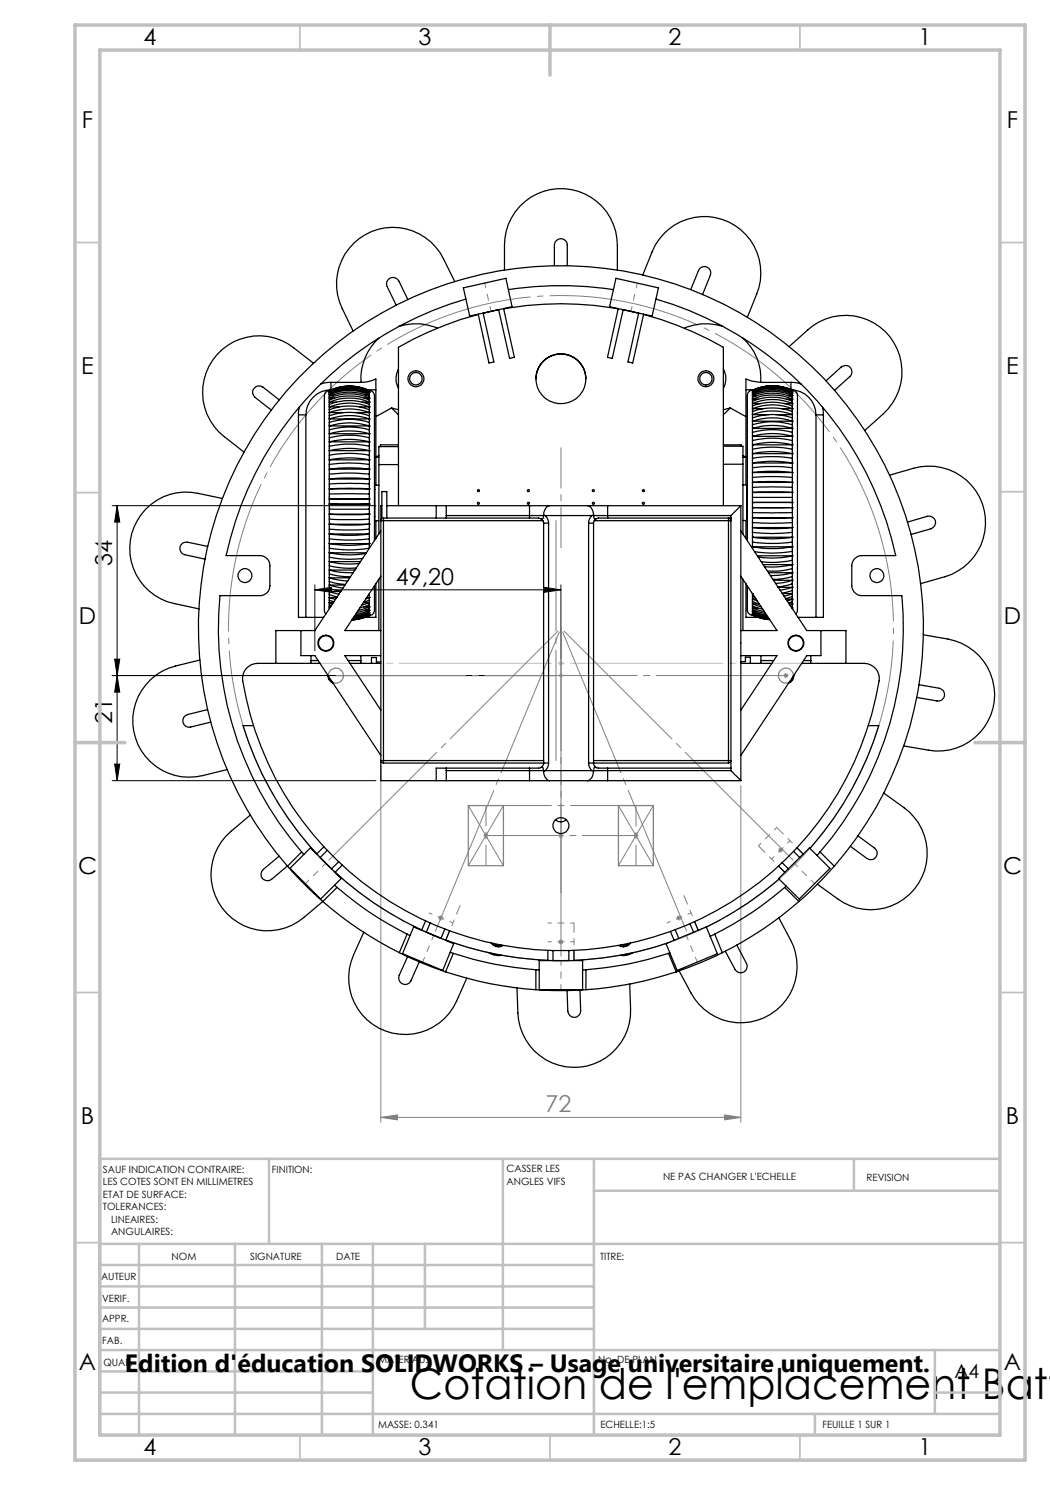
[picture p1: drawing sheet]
<svg xmlns="http://www.w3.org/2000/svg" width="210mm" height="297mm" viewBox="0 0 210 297" stroke-linecap="round" stroke-linejoin="round" font-family="sans-serif">
<g fill="none" stroke="#000" stroke-width=".2">
<path d="M22.4 101.1h52.8M23.4 101.1l.6 3.3h-1.1zM23.4 101.1v55M63 118l3.3-.5v1zM63 117v13.1M63 118h49.2M108.9 117.5l3.3 .5-3.3 .5zM112.2 117v14.7M22.4 135.1h88.8M22.9 131.8h1.1l-.6 3.3zM23.4 135.1l.6 3.3h-1.1zM22.4 156.1h52.8"/>
<path d="M22.9 152.8h1.1l-.6 3.3z"/>
</g>
<path d="M111.7 135.1h1M111.7 132.7h1M111.8 134.8l.7 .7M111.8 132.3l.7 .7M112.2 132.2v1M112.2 134.6v1M112.5 134.8l-.7 .7M112.5 132.3l-.7 .7" fill="none" stroke="#c0c0c0" stroke-width=".2"/>
<g fill="none" stroke="#808080" stroke-width=".2">
<path d="M156.7 135.1h1M156.8 134.8l.8 .7M157.2 134.6v1M157.6 134.8l-.8 .7M76.2 153.1v71.4M148.2 157.1v67.4M93.7 161.1l7 12M96.7 167.1h1M96.8 166.8l.7 .7M97.2 166.6v1M97.5 166.8l-.7 .7M100.7 161.1l-7 12"/>
<path d="M111.7 167.1h1M111.8 166.8l.7 .7M112.2 166.6v1M112.5 166.8l-.7 .7M123.7 161.1l7 12M126.7 167.1h1M126.8 166.8l.7 .7M127.2 166.6v1M127.5 166.8l-.7 .7M130.7 161.1l-7 12M155.6 170h1.1M155.8 169.6l.7 .8"/>
<path d="M156.1 169.5v1M156.5 169.6l-.7 .8M87.7 183.6h1M87.8 183.2l.7 .7M88.2 183.1v1M88.5 183.2l-.7 .7M111.7 188.4h1M111.8 188l.7 .7M112.2 187.9v1M112.5 188l-.7 .7M135.3 183.6h1M135.4 183.2l.7 .7"/>
<path d="M135.8 183.1v1M136.1 183.2l-.7 .7M76.2 223.5l3.3-.5v1zM76.2 223.5h72M144.9 223l3.3 .5-3.3 .5z"/>
</g>
<g fill="none" stroke="#808080" stroke-width=".25">
<path d="M93.7 161.1h7v12h-7zM123.7 161.1h7v12h-7z"/>
<circle cx="67.2" cy="135.1" r="1.51"/>
<circle cx="157.2" cy="135.1" r="1.51"/>
</g>
<path d="M175.8 106.2a66.5 66.5 0 0 0-111.4-26.8 66.5 66.5 0 0 0 30.6 110.4 66.5 66.5 0 0 0 81.7-80.3l-.9-3.3" fill="none" stroke="#808080" stroke-width=".2" stroke-dasharray="30.5 1.3 1.3 1.3" stroke-dashoffset="12.1" stroke-linecap="butt"/>
<path d="M51.5 132.7h121.4" fill="none" stroke="#c0c0c0" stroke-width=".2" stroke-dasharray="30.5 1.3 1.3 1.3" stroke-dashoffset="6"/>
<g fill="none" stroke="#c0c0c0" stroke-width=".35">
<path d="M60 5v5M160 5v5M15 48.5h5M200 48.5h5M15 98.5h5M200 98.4h5M15 198.5h5M200 198.5h5M15 248.5h5M200 248.5h5M60 287v5M110 287v5"/>
<path d="M160 287v5"/>
</g>
<g fill="none" stroke="#c0c0c0" stroke-width=".5">
<path d="M53.8 231.8v17M100.6 231.8v38.2M118.8 231.8v55.2M118.8 238.2h81.2M170.8 231.8v6.4M200 231.8h-180v55.2M20 248.8h180M20 257.3h98.8M20 253h98.8M27.8 248.8v38.2M47 248.8v38.2M64.4 248.8v38.2"/>
<path d="M74.6 248.8v38.2M85 248.8v17M20 265.8h98.8M20 261.5h98.8M20 278.5h54.6M20 274.3h54.6M20 270h180M187 278.5h13M187 270v12.8M20 282.8h180M163 282.8v4.2"/>
</g>
<path d="M15 5h190v287h-190zM20 10h180v277h-180zM110 5v10M15 148.5h10M195 148.5h10" fill="none" stroke="#c0c0c0" stroke-width=".7"/>
<path d="M112.2 125.6v53" fill="none" stroke="#808080" stroke-width=".2" stroke-dasharray="30.5 1.3 1.3 1.3" stroke-dashoffset="5.9"/>
<path d="M67.2 135.1h90" fill="none" stroke="#808080" stroke-width=".2" stroke-dasharray="30.5 1.3 1.3 1.3" stroke-dashoffset="4.5"/>
<path d="M96.9 56.6l1.3 5.7M127.5 56.6l-1.3 5.7M61.1 176.7l4.1-4.1M162.9 176.7l-4.1-4.1M84.5 192.4l2.2-5.4M112.2 197.9v-5.8M139.5 192.4l-2.3-5.4" fill="none" stroke="#808080" stroke-width=".2" stroke-dasharray="30.5 1.3 1.3 1.3" stroke-dashoffset="29.5"/>
<path d="M151.7 169.2l5.3 5.3M160.7 170.8l-5.3-5.3M89.2 188l2.8-6.9M114.8 192.1v-7.5M139.7 186.1l-2.9-7" fill="none" stroke="#808080" stroke-width=".2" stroke-dasharray="30.5 1.3 1.3 1.3" stroke-dashoffset="28.6"/>
<path d="M155.4 165.5l-3.7 3.7M157 174.5l3.7-3.7M158 168.1l-3.7 3.7M90.6 184.6l-4.8-2M114.8 184.6h-5.2M114.8 188.4h-5.2M138.2 182.6l-4.8 2" fill="none" stroke="#808080" stroke-width=".2" stroke-dasharray="30.5 1.3 1.3 1.3" stroke-dashoffset="29.8"/>
<path d="M112.2 89.5v20" fill="none" stroke="#808080" stroke-width=".2" stroke-dasharray="30.5 1.3 1.3 1.3" stroke-dashoffset="22.4"/>
<path d="M112.2 125.6l-47 47M112.2 125.6v66.5M112.2 125.6l-25.5 61.4M112.2 125.6l47 47M112.2 125.6l25.4 61.4" fill="none" stroke="#808080" stroke-width=".2" stroke-dasharray="30.5 1.3 1.3 1.3" stroke-dashoffset="-.9"/>
<path d="M97.2 161.1v12M127.2 161.1v12" fill="none" stroke="#808080" stroke-width=".2" stroke-dasharray="30.5 1.3 1.3 1.3" stroke-dashoffset="26.4"/>
<path d="M97.2 167.1h30" fill="none" stroke="#808080" stroke-width=".2" stroke-dasharray="30.5 1.3 1.3 1.3" stroke-dashoffset="15"/>
<path d="M93.7 161.1h37" fill="none" stroke="#808080" stroke-width=".2" stroke-dasharray="30.5 1.3 1.3 1.3" stroke-dashoffset="13.9"/>
<path d="M111.2 104.1v48" fill="none" stroke="#808080" stroke-width=".2" stroke-dasharray="30.5 1.3 1.3 1.3" stroke-dashoffset="8.4"/>
<g fill="#000">
<path d="M108.9 117.5l3.3 .5-3.3 .5zM63 118l3.3-.5v1z"/>
<path d="M22.9 131.8h1.1l-.6 3.3zM23.4 101.1l.6 3.3h-1.1z"/>
<path d="M23.4 135.1l.6 3.3h-1.1zM22.9 152.8h1.1l-.6 3.3z"/>
</g>
<path d="M76.2 223.5l3.3-.5v1zM144.9 223l3.3 .5-3.3 .5z" fill="#808080"/>
<g fill="none" stroke="#000" stroke-width=".25">
<path d="M81.6 59.9l-1.8-3.7a1.29 1.29 0 0 0-1.8-.6 1.29 1.29 0 0 0-.6 1.7l1.8 3.7M90.9 56.3l-2.2-4.5a11.3 11.3 0 0 0-15.1-5.2 11.3 11.3 0 0 0-5.2 15.1l2.2 4.5M92.7 57.6l8.5-1.9 1.2 5.6-8.5 1.9zM93.2 59.8a68.5 68.5 0 0 0-48 51.3h6.8a1.99 1.99 0 0 1 2 2v4a1.99 1.99 0 0 1-2 2h-8a68.6 68.6 0 0 0 16.3 51.3M100.9 54v-5a11.3 11.3 0 0 1 11.3-11.3 11.3 11.3 0 0 1 11.3 11.3v5M101.7 57.9a69.6 69.6 0 0 1 21 0M110.9 53.1v-4.1a1.29 1.29 0 0 1 1.3-1.3 1.29 1.29 0 0 1 1.3 1.3v4.1M123.2 55.7l8.5 1.9-1.3 5.6-8.5-1.9zM128.6 55l1.8-4.6a11.3 11.3 0 0 1 14.7-6.3 11.3 11.3 0 0 1 6.2 14.7l-1.8 4.7M131.2 59.8a68.5 68.5 0 0 1 47.9 51.3h-6.7a2.05 2.05 0 0 0-2 2v4a2.05 2.05 0 0 0 2 2h8a68.4 68.4 0 0 1-16.4 51.3M138.1 57.9l1.6-3.8a1.27 1.27 0 0 1 1.7-.7 1.27 1.27 0 0 1 .7 1.7l-1.6 3.8M55.8 80l-3.2-2.6a1.3 1.3 0 0 0-1.8 .3 1.3 1.3 0 0 0 .2 1.8l3.3 2.5"/>
<path d="M62.7 72.6l-4-3a11.3 11.3 0 0 0-15.8 1.9 11.3 11.3 0 0 0 2 15.8l3.9 3.1M65.9 78.1a1.11 1.11 0 0 0-1 1.4v42.6l.3 .7M65.9 78.2v.1M65.9 78.5v.2M65.9 79v.3M65.9 79.6v.4M65.9 79.6h.1M65.9 79.6a9.9 9.9 0 0 1 8 0M65.9 79.3a9.9 9.9 0 0 1 8 0M65.9 78.9a9.9 9.9 0 0 1 8 0M65.9 78.7a9.9 9.9 0 0 1 8 0M65.9 78.5h.1"/>
<path d="M65.9 78.5a9.5 9.5 0 0 1 8 0M65.9 78.3a9.2 9.2 0 0 1 8 0M65.9 78.2h.1M65.9 78.2a9.5 9.5 0 0 1 8 0M65.9 78.2a8.6 8.6 0 0 1 8 0M65.9 78.1h.1M65.9 78.1a9.2 9.2 0 0 1 8 0M65.9 78.3v.2M65.9 78.7v.3M65.9 79.3v.3M65.9 79.6h1M65.9 79h.7"/>
<path d="M65.9 78.5h.5M65.9 78.2h.2M66.2 76.5l-2.1 .3M66.2 76.5v1.5a5.1 5.1 0 0 0-5 5M66.2 76.5h6M72.2 76.5l1-.1 2-.6v7.5M72.8 79.6h1.1M73.1 79h.8M73.4 78.5h.5M73.6 78h1.6M73.6 78.2h.3M73.9 78.1a1.11 1.11 0 0 1 1 1.4v28.6"/>
<path d="M73.9 79.6v.4M73.9 79v.3M73.9 78.5v.2M73.9 78.2v.1M73.9 79.6h.1M73.9 78.5h.1M73.9 78.2h.1M73.9 78.1h.1M73.9 78.3v.2M73.9 78.7v.3M73.9 79.3v.3M75.8 67.6a10.9 10.9 0 0 0-3.6 8.9"/>
<path d="M79.7 73.8a4 4 0 0 0 0 3.9M79.7 65.3a10.9 10.9 0 0 1 7.8 .3M95.6 62.9a66.7 66.7 0 0 0-15.9 6.6v31.6M96.6 62.6l2.2 9.8-1 .2-2.2-9.8M100.7 61.8a64.8 64.8 0 0 1 22.9 0M100.7 61.7l2.2 9.8-1 .2-2.2-9.8-3.1 .7M107.2 75.8a5 5 0 0 1 5-5 5 5 0 0 1 5 5M123.6 61.7l-2.1 9.8 .9 .2 2.2-9.8M124.6 61.9l3.1 .7M127.7 62.6l-2.1 9.8 .9 .2 2.2-9.8M128.7 62.9a66 66 0 0 1 16 6.6v31.6M144.6 65.3a10.9 10.9 0 0 0-7.7 .3"/>
<path d="M144.7 73.8a4 4 0 0 1 0 3.9M148.6 67.6a10.9 10.9 0 0 1 3.6 8.9M149.2 78h1.4M150.5 78a1.25 1.25 0 0 0-1 1.8v28.3M150.5 78.1h.1M150.5 78.2v.2M150.5 78.6v.2M150.5 79.1v.4M150.5 79.8v.5M150.5 79.8a9.8 9.8 0 0 1 8 0M150.5 79.8h.1M150.5 79.8v-.4a10.2 10.2 0 0 1 8 0v.4"/>
<path d="M150.5 79.1a9.5 9.5 0 0 1 8 0M150.5 79.1h.1M150.5 78.8a9.5 9.5 0 0 1 8 0M150.5 78.6a9.5 9.5 0 0 1 8 0M150.5 78.6h.1M150.5 78.4a9.5 9.5 0 0 1 8 0M150.5 78.2a9.1 9.1 0 0 1 8 0M150.5 78.2h.1M150.5 78.1a9.1 9.1 0 0 1 8 0M150.5 78.1v.1M150.5 78.4v.2M150.5 78.8v.3"/>
<path d="M150.5 79.8h1.2M150.5 79.1h.8M150.5 78.6h.6M150.5 78.2h.3M152.2 76.5l-1.8-.3-1.2-.4v7.5M152.2 76.5h6M157.3 79.8h1.2M157.6 79.1h.9M157.8 69.3l3.8-3.3a11.3 11.3 0 0 1 15.9 .8 11.3 11.3 0 0 1-.8 16l-3.7 3.3M157.9 78.6h.6M158.2 78.2h.3M158.2 76.5l2 .3"/>
<path d="M158.2 76.5v1.4M158.3 78a5.1 5.1 0 0 1 4.9 5M158.4 78.1h.1M158.5 78a1.25 1.25 0 0 1 1 1.8v40.4a4.3 4.3 0 0 1-.2 2.4l-.1 .2M158.5 79.8v.5M158.5 79.1v.4M158.5 78.6v.2M158.5 78.2v.2M158.5 78.1h.1M158.5 79.8h.1M158.5 79.1h.1M158.5 78.6h.1"/>
<path d="M158.5 78.2h.1M158.5 78.1v.1M158.5 78.4v.2M158.5 78.8v.3M165.2 76.2l3-2.8a1.29 1.29 0 0 1 1.9 .1 1.29 1.29 0 0 1-.1 1.8l-3.1 2.8M44.5 99.7l-4.9-1a11.3 11.3 0 0 0-13.4 8.6 11.3 11.3 0 0 0 8.7 13.4l4.9 1.1M59.7 83h1.5M59.7 83v40.5h5M59.9 81.4l-.2 1.6M61.2 83v40.5M65.9 80.4v.5M65.9 81.4v.5"/>
<path d="M65.9 82.5v.6M65.9 83.8v.7M65.9 85.2v.8M65.9 86.7v.9M65.9 88.4v.8M65.9 90.1v.9M65.9 92v.9M65.9 93.8v1M65.9 95.8v1M65.9 97.8v1M65.9 99.8v1M65.9 98.8h8"/>
<path d="M65.9 99.8h8M65.9 96.8l4-.1 4 .1M65.9 97.8l4-.2 4 .2M65.9 99.8h.1M65.9 97.8h.1M65.9 94.8a38 38 0 0 1 8 0M65.9 95.8a38 38 0 0 1 8 0M65.9 95.8h.1M65.9 92.9a28.5 28.5 0 0 1 8 0M65.9 93.8a28.5 28.5 0 0 1 8 0M65.9 93.8h.1M65.9 91a20.9 20.9 0 0 1 8 0"/>
<path d="M65.9 92a20.9 20.9 0 0 1 8 0M65.9 92h.1M65.9 89.2a19.1 19.1 0 0 1 8 0M65.9 90.1a17.7 17.7 0 0 1 8 0M65.9 90.1h.1M65.9 87.6a16.5 16.5 0 0 1 8 0M65.9 88.4a16.5 16.5 0 0 1 8 0M65.9 88.4h.1M65.9 86a14.5 14.5 0 0 1 8 0M65.9 86.7a14.5 14.5 0 0 1 8 0M65.9 86.7h.1M65.9 84.5a12.9 12.9 0 0 1 8 0"/>
<path d="M65.9 85.2a12.9 12.9 0 0 1 8 0M65.9 85.2h.1M65.9 83.1a12.3 12.3 0 0 1 8 0M65.9 83.8a12.3 12.3 0 0 1 8 0M65.9 83.8h.1M65.9 81.9a11.2 11.2 0 0 1 8 0M65.9 82.5a11.2 11.2 0 0 1 8 0M65.9 82.5h.1M65.9 80.9a10.7 10.7 0 0 1 8 0M65.9 81.4a10.7 10.7 0 0 1 8 0M65.9 81.4h.1M65.9 80.4h.1"/>
<path d="M65.9 80.4a10.3 10.3 0 0 1 8 0M65.9 80a10.3 10.3 0 0 1 8 0M65.9 97.8h8M65.9 80v.4M65.9 80.9v.5M65.9 81.9v.6M65.9 83.1v.7M65.9 84.5v.7M65.9 86v.7M65.9 87.6v.8M65.9 89.2v.9M65.9 91v1"/>
<path d="M65.9 92.9v.9M65.9 94.8v1M65.9 96.8v1M65.9 98.8v1M65.9 95.8h8M65.9 93.8h8M65.9 92h8M65.9 90.1h8M65.9 88.4h8M65.9 86.7h8M65.9 85.2h8M65.9 83.8h8"/>
<path d="M65.9 82.5h2.7M65.9 81.4h1.9M65.9 80.4h1.4M71.1 82.5h2.8M71.9 81.4h2M72.5 80.4h1.4M73.9 99.8v1M73.9 97.8v1M73.9 95.8v1M73.9 93.8v1M73.9 92v.9M73.9 90.1v.9"/>
<path d="M73.9 88.4v.8M73.9 86.7v.9M73.9 85.2v.8M73.9 83.8v.7M73.9 82.5v.6M73.9 81.4v.5M73.9 80.4v.5M73.9 99.8h.1M73.9 97.8h.1M73.9 95.8h.1M73.9 93.8h.1M73.9 92h.1"/>
<path d="M73.9 90.1h.1M73.9 88.4h.1M73.9 86.7h.1M73.9 85.2h.1M73.9 83.8h.1M73.9 82.5h.1M73.9 81.4h.1M73.9 80.4h.1M73.9 80v.4M73.9 80.9v.5M73.9 81.9v.6M73.9 83.1v.7"/>
<path d="M73.9 84.5v.7M73.9 86v.7M73.9 87.6v.8M73.9 89.2v.9M73.9 91v1M73.9 92.9v.9M73.9 94.8v1M73.9 96.8v1M73.9 98.8v1M74.9 97.9h.1M75.2 83.3v13.7M75.8 97h-.8v7.1h.8"/>
<path d="M75.8 91.1l-.6 .3h.6M75.8 92.9v13.9M75.8 92.9h3.9M78.3 81.6l-3.1 1.7M78.3 81.6l1.4 1.4M78.3 81.6l1.4 .3M79.7 89.3h-3.9v3.6M79.7 89h-3.6v.3M144.7 89.2h3.9v3.6M144.7 89h3.6v.2M144.7 92.8h3.9M146 81.6l3.2 1.7"/>
<path d="M146 81.6l-1.3 1.4M146 81.6l-1.3 .3M148.6 97h.8v7.1h-.8M148.6 91.1l.6 .3h-.6M148.6 92.8v14M149.2 83.3v13.7M149.4 97.8h.1M149.4 99.7h.1M150.5 82.9v.7M150.5 84.2v.8M150.5 85.7v.8M150.5 87.3v.8"/>
<path d="M150.5 89v.8M150.5 90.7v.9M150.5 92.6v1M150.5 94.5v1M150.5 96.5v1M150.5 98.5v1M150.5 80.7v.5M150.5 81.7v.6M150.5 99.5h8M150.5 98.5l1.9-.1 6.1 .1M150.5 97.5l4-.1 4 .1M150.5 96.5a45.1 45.1 0 0 1 8 0"/>
<path d="M150.5 95.5a45.1 45.1 0 0 1 8 0M150.5 98.5h.1M150.5 96.5h.1M150.5 94.5a32.3 32.3 0 0 1 8 0M150.5 93.6a32.3 32.3 0 0 1 8 0M150.5 94.5h.1M150.5 92.6a22.7 22.7 0 0 1 8 0M150.5 91.6a25.2 25.2 0 0 1 8 0M150.5 92.6h.1M150.5 90.7a19 19 0 0 1 8 0M150.5 89.8a19 19 0 0 1 8 0M150.5 90.7h.1"/>
<path d="M150.5 89a16.3 16.3 0 0 1 8 0M150.5 88.1a16.3 16.3 0 0 1 8 0M150.5 89h.1M150.5 87.3a14.4 14.4 0 0 1 8 0M150.5 87.3v-.8a15.3 15.3 0 0 1 8 0v.8M150.5 87.3h.1M150.5 85.7a13.5 13.5 0 0 1 8 0M150.5 85.7v-.8a13.5 13.5 0 0 1 8 0v.8M150.5 85.7h.1M150.5 84.2a12.2 12.2 0 0 1 8 0M150.5 83.6a12.2 12.2 0 0 1 8 0M150.5 84.2h.1"/>
<path d="M150.5 82.9a11.6 11.6 0 0 1 8 0M150.5 82.3a11.6 11.6 0 0 1 8 0M150.5 81.7a10.6 10.6 0 0 1 8 0M150.5 81.7h.1M150.5 81.2a10.6 10.6 0 0 1 8 0M150.5 80.7a10.2 10.2 0 0 1 8 0M150.5 80.7h.1M150.5 80.3a10.2 10.2 0 0 1 8 0M150.5 80.3v.4M150.5 81.2v.5M150.5 82.3v.6M150.5 83.6v.6"/>
<path d="M150.5 88.1v.9M150.5 89.8v.9M150.5 91.6v1M150.5 93.6v.9M150.5 95.5v1M150.5 97.5v1M150.5 99.5v1M150.5 98.5h8M150.5 96.5h8M150.5 94.5h8M150.5 92.6h8M150.5 90.7h8"/>
<path d="M150.5 89h8M150.5 87.3h8M150.5 85.7h8M150.5 84.2h8M150.5 82.9h3.3M150.5 81.7h2.1M150.5 80.7h1.6M155.2 82.9h3.3M156.3 81.7h2.2M156.9 80.7h1.6M158.5 81.7v.6M158.5 80.7v.5"/>
<path d="M158.5 98.5v1M158.5 96.5v1M158.5 94.5v1M158.5 92.6v1M158.5 90.7v.9M158.5 89v.8M158.5 87.3v.8M158.5 85.7v.8M158.5 84.2v.8M158.5 82.9v.7M158.5 98.5h.1M158.5 96.5h.1"/>
<path d="M158.5 94.5h.1M158.5 92.6h.1M158.5 90.7h.1M158.5 89h.1M158.5 87.3h.1M158.5 85.7h.1M158.5 84.2h.1M158.5 81.7h.1M158.5 80.7h.1M158.5 80.3v.4M158.5 81.2v.5M158.5 82.3v.6"/>
<path d="M158.5 83.6v.6M158.5 88.1v.9M158.5 89.8v.9M158.5 91.6v1M158.5 93.6v.9M158.5 95.5v1M158.5 97.5v1M158.5 99.5v1M163.2 83h1.5M163.2 83v40.5M164.5 81.4l.2 1.6M164.7 83v40.5h-5.1"/>
<path d="M177.9 95l4.8-1.3a11.3 11.3 0 0 1 14 7.7 11.3 11.3 0 0 1-7.8 14l-4.8 1.3M41.6 109.3l-4.1-.9a1.28 1.28 0 0 0-1.5 1 1.28 1.28 0 0 0 1 1.5l4 .9M65.9 101.8v1M65.9 103.8v1M65.9 105.8v1M65.9 107.8v.9M65.9 109.6v1M65.9 111.4v.9M65.9 113.2v.8M65.9 114.8v.8M65.9 116.3v.7M65.9 117.7v.6"/>
<path d="M65.9 118.9v.6M65.9 100.8h8M65.9 101.8h8M65.9 102.8l1.9 .1 6.1-.1M65.9 103.8l1.9 .1 6.1-.1M65.9 100.8h.1M65.9 102.8h.1M65.9 104.8a45.5 45.5 0 0 0 8 0M65.9 105.8a45.5 45.5 0 0 0 8 0M65.9 104.8h.1M65.9 106.8a32.6 32.6 0 0 0 8 0M65.9 107.8a32.6 32.6 0 0 0 8 0"/>
<path d="M65.9 108.7a22.9 22.9 0 0 0 8 0M65.9 108.7h.1M65.9 110.6a19.5 19.5 0 0 0 7.3 .1M65.9 110.6h.1M65.9 111.4l3 .4 3.6-.1M65.9 112.3l3 .5 3-.1M65.9 112.3h.1M65.9 113.2l3 .4h2.4M65.9 114a14 14 0 0 0 4.8 .5M65.9 114h.1M65.9 114.8l1.9 .4 2.3 .2M65.9 115.6l1.9 .4 1.8 .2"/>
<path d="M65.9 115.6h.1M65.9 116.3l3.2 .6M65.9 117l2.7 .6M65.9 117h.1M65.9 117.7l2.3 .5M65.9 118.3l1.9 .5M65.9 118.3h.1M65.9 118.9l1.6 .5M65.9 119.5l1.2 .4M65.9 119.5h.1M65.9 100.8v1M65.9 102.8v1"/>
<path d="M65.9 104.8v1M65.9 106.8v1M65.9 108.7v.9M65.9 110.6v.8M65.9 112.3v.9M65.9 114v.8M65.9 115.6v.7M65.9 117v.7M65.9 118.3v.6M65.9 119.5v.5l.9 .4M65.9 102.8h8M65.9 104.8h8"/>
<path d="M65.9 106.8h8M65.9 108.7h8M65.9 110.6h7.4M65.9 112.3h6.2M65.9 114h5.1M65.9 115.6h4.1M65.9 117h3.1M65.9 118.3h2.2M65.9 119.5h1.5M73.3 119.5h.6M73.9 118.9v.6M73.9 107.8v.9"/>
<path d="M73.9 105.8v1M73.9 103.8v1M73.9 101.8v1M73.9 100.8h.1M73.9 102.8h.1M73.9 104.8h.1M73.9 108.7v.9a22.9 22.9 0 0 1-8 0M73.9 108.7h.1M73.9 119.5h.1M73.9 119.5v.5l-1.2 .4M73.9 100.8v1M73.9 102.8v1"/>
<path d="M73.9 104.8v1M73.9 106.8v1M73.9 118.7v.2M73.9 118.9l-.2 .1M73.9 119.5l-.7 .3M74.9 117.2v3.8a1.84 1.84 0 0 1-.5 1.9l-.5 .2M74.9 103.3h.1M74.9 101.4h.1M75.2 104.1v3.6M75.2 116.7v6.8h-2.2M75.8 115.8v10.3M76.2 115.2l-7.2 10.9h7.2"/>
<path d="M76.2 106.2l-13.2 19.9h-2.8M76.4 101.1h-.2v55h11M76.7 103.6v.5M76.7 103.6l-.4 .3-.1 .2h.5M76.7 104.1h31.9M76.7 103.6h29.2M76.7 104.1v48M77.4 103.6v-5.3h-1v5.4M77.4 101.1h9.8M87.2 101.1h2.1M87.2 101.1v2.5M89.3 101.1v2"/>
<path d="M89.3 101.1h16.6M89.3 103.1h16.6M89.3 103.1v.5M105.9 103.6l2.2 .1M105.9 103.1h2.8M105.9 101.1v2M105.9 101.1h4M105.9 103.1v.5M108.1 103.7a1.01 1.01 0 0 1 .6 .9M108.7 103.1a.42 .42 0 0 1-.1 .5 .42 .42 0 0 1-.5 .1M108.7 103l.3 .1M108.7 104.6h1"/>
<path d="M108.7 103v.1M108.7 104.6v48M109 103.1a2.15 2.15 0 0 1 .7 1.5M109 103.1h9.4M109.7 104.6v48M109.9 101.1a1.75 1.75 0 0 0-1.2 1.9M109.9 101.1h7.6M117.5 101.1a1.75 1.75 0 0 1 1.2 1.9M117.5 101.1h4M117.7 104.6h1M117.7 104.6v48M118.4 103.1a2.15 2.15 0 0 0-.7 1.5"/>
<path d="M118.7 103.1a.44 .44 0 0 0 0 .5 .44 .44 0 0 0 .5 .1h.1M118.7 103l-.3 .1M118.7 103.1h2.8M118.7 103v.1M118.7 104.6v48M118.9 104.1h26.8M119.3 103.7a1.01 1.01 0 0 0-.6 .9M121.5 103.6l-2.2 .1M121.5 101.1v2M121.5 103.1v.5M121.5 101.1h26.7M121.5 103.1h24.7"/>
<path d="M121.5 103.6h24.7M145.7 103.6l.2 .1a.27 .27 0 0 1 .2 .1 .27 .27 0 0 1 0 .3 .34 .34 0 0 1-.4-.1 .34 .34 0 0 1 0-.4zM145.7 104.1v48M146.2 103.1v51M148.2 101.1l-2 2M148.2 101.1v55M148.2 115.2l7.2 10.9h-7.2M148.2 106.2l13.2 19.9h2.8M148.6 115.8v10.3M149.2 104.1v3.6M149.2 116.7v6.8h2.3M149.4 103.3h.1"/>
<path d="M149.4 103.2h.1M149.5 117.2v3a4.3 4.3 0 0 0 .1 2.4l.5 .4h.4M150.5 100.5v1M150.5 102.5v1M150.5 104.5v1M150.5 106.5v1M150.5 108.4v1M150.5 119.3v.5M150.5 100.5h8M150.5 102.5h8M150.5 101.5h8M150.5 104.5l4 .2 4-.2"/>
<path d="M150.5 103.5l4 .2 4-.2M150.5 100.5h.1M150.5 101.5h.1M150.5 103.5h.1M150.5 106.5a32.3 32.3 0 0 0 8 0M150.5 105.5a37.6 37.6 0 0 0 8 0M150.5 105.5h.1M150.5 108.4a28.3 28.3 0 0 0 8 0M150.5 107.5a25.2 25.2 0 0 0 8 0M150.5 107.5h.1M150.5 109.4a22.7 22.7 0 0 0 8 0M150.5 109.4h.1"/>
<path d="M150.5 118.7h.1M150.5 119.8h.1M150.5 101.5v1M150.5 103.5v1M150.5 105.5v1M150.5 107.5v.9M150.5 109.4v.2M150.5 118.7v.6M150.5 119.8v.5M150.5 103.5h8M150.5 105.5h8M150.5 107.5h8"/>
<path d="M150.5 109.4h8M150.5 119.3l.5 .2M150.5 119.8h.7M150.5 119.8l.9 .4M151.5 111.2h7M152.6 112.9h5.9M153.7 114.5h4.8M154.7 116.1h3.8M155.6 117.5h2.9M156.5 118.7h2M157.2 119.8h1.3M158.5 119.3v.5"/>
<path d="M158.5 118.1v.6M158.5 116.8v.7M158.5 115.3v.8M158.5 113.7v.8M158.5 112v.9M158.5 110.3v.9M158.5 108.4v1M158.5 106.5v1M158.5 104.5v1M158.5 102.5v1M158.5 100.5v1M158.5 100.5h.1"/>
<path d="M158.5 101.5h.1M158.5 103.5h.1M158.5 105.5h.1M158.5 107.5h.1M158.5 110.3a22.5 22.5 0 0 1-7.5 0M158.5 109.4h.1M158.5 112l-3 .5-3.2-.1M158.5 111.2l-3 .4-3.9-.2M158.5 111.2h.1M158.5 113.7l-3 .5h-2M158.5 112.9l-3 .5-2.6-.1M158.5 112.9h.1"/>
<path d="M158.5 114.5h.1M158.5 114.5l-2 .5-2.4 .1M158.5 115.3l-2 .4-1.9 .2M158.5 116.1h.1M158.5 116.1l-2 .5-1.4 .1M158.5 116.8l-2.9 .6M158.5 117.5h.1M158.5 117.5l-2.5 .5M158.5 118.1l-2.1 .5M158.5 118.7l-1.7 .5M158.5 119.3l-1.4 .4M158.5 119.8h.1"/>
<path d="M158.5 119.8l-1.1 .4M158.5 101.5v1M158.5 103.5v1M158.5 105.5v1M158.5 107.5v.9M158.5 109.4v.9M158.5 111.2v.8M158.5 112.9v.8M158.5 114.5v.8M158.5 116.1v.7M158.5 117.5v.6M158.5 118.7v.6"/>
<path d="M158.5 119.8v.5M181.5 104.4l4-1.1a1.3 1.3 0 0 1 1.6 .9 1.3 1.3 0 0 1-.9 1.6l-4 1.1M40 132l-4.9 1.2a11.3 11.3 0 0 0-8.2 13.7 11.3 11.3 0 0 0 13.7 8.2l4.8-1.2M60.2 126.1h-5v6.6M60.2 126.1v5h2.8l13.2 20M62.2 132.1h1.4M62.2 131.1v1.6M64 132.7h-12.5a3 3 0 0 0-3 3.5 64.5 64.5 0 0 0 64 53.9 64.5 64.5 0 0 0 63.4-54.6 2.99 2.99 0 0 0-3-2.8h-12.6M65.6 135a1.63 1.63 0 0 0 1 1.6M65.7 135.2a1.39 1.39 0 0 0 .8 1.3M65.9 120v.5M65.9 121v.4"/>
<path d="M65.9 121.4h.1M65.9 120.5v.5M65.9 121.4v.3M65.9 120.5h.8M65.9 120.5l.6 .3M65.9 121l.4 .1M65.9 121.4h.2M65.9 121.4l.2 .1M69.6 132.1h2.6M70 132.7h6.2M70.4 124a10.4 10.4 0 0 0 3.5-.9 8.5 8.5 0 0 1-3.5 .9zM72.2 131.1v1.6"/>
<path d="M72.7 120.5h1.2M72.7 121.4h1.2M73.1 122.1h.8M73.3 122.6h.6M73.6 122.9h.3M73.8 123.1h.1M73.9 123.1v-.1a9.3 9.3 0 0 1-3.5 .9M73.9 122.8v.1M73.9 122.3v.3M73.9 121.7v.4M73.9 121v.4M73.9 120v.5"/>
<path d="M73.9 120.5l-1.5 .5M73.9 121l-1.9 .6M73.9 121.4l-2.3 .7M73.9 121.4h.1M73.9 121.7l-2.5 .8M73.9 122.1l-2.7 .8M73.9 122.1h.1M73.9 122.3l-2 .7-1 .2M73.9 122.6l-2 .7-1.1 .1M73.9 122.6h.1M73.9 122.6v.2l-1 .4-2.3 .4M73.9 122.9a9.5 9.5 0 0 1-3.4 .9"/>
<path d="M73.9 122.9h.1M73.9 123.1h.1M73.9 120.5v.5M73.9 121.4v.3M73.9 122.1v.2M73.9 122.9v.2M76.2 131.1h-7.2l7.2 10.9M76.2 132.4h-.9v-.9h-1v1.2M148.2 131.1h7.2l-7.2 10.9M148.2 132.7h6.1M148.2 132.3h.9v-.9h1v1.3M150.5 120.3v.5"/>
<path d="M150.5 121.2v.4M150.5 121.9v.3M150.5 122.5v.2M150.5 122.8v.1M150.5 120.3l1.4 .5h-1.4M150.5 120.8l1.7 .6M150.5 120.8h.1M150.5 121.2l2 .6M150.5 121.6l2.4 .7M150.5 121.6h.1M150.5 121.9l.9 .4 1.6 .4M150.5 122.2l2.8 .8"/>
<path d="M150.5 122.2h.1M150.5 122.5l1.9 .6 1.1 .2M150.5 122.7l1.9 .6 1.3 .2M150.5 122.8a8.5 8.5 0 0 0 3.3 .9M150.5 122.9a9.5 9.5 0 0 0 3.3 .9M150.5 122.9h.1M150.5 122.9a7.1 7.1 0 0 0 3.4 1M150.5 123a9.3 9.3 0 0 0 3.4 .9M150.5 120.8v.4M150.5 121.6v.3M150.5 122.2v.3M150.5 122.7v.1"/>
<path d="M150.5 121.6h1M150.5 122.2h.7M150.5 122.7h.5M150.5 122.9h.2M150.5 123h.1M152.2 132.1h2.5M152.2 131.1v1.6M157.9 120.8h.6M158.4 121.6h.1M158.5 121.2v.4M158.5 120.3v.5M158.5 120.8h.1"/>
<path d="M158.5 121.6h.1M158.5 120.8v.4M158.5 121.6v.1M158.5 120.3l-.8 .3M158.5 120.8l-.5 .2M158.5 121.2l-.3 .1M158.7 135.2a1.57 1.57 0 0 1-.9 1.3M158.8 135a1.6 1.6 0 0 1-1.1 1.6M160.7 132.1h1.5M162.2 131.1v1.6M164.2 126.1h5v6.6M164.2 126.1v5h-2.8l-13.2 20"/>
<path d="M183.8 136.9l4.1 .8a1.29 1.29 0 0 1 1 1.5 1.29 1.29 0 0 1-1.5 1l-4.1-.7M184.7 127l4.9 .8a11.3 11.3 0 0 1 9.2 13.1 11.3 11.3 0 0 1-13.1 9.1l-4.9-.8M41.5 141.9l-4 1a1.29 1.29 0 0 0-.9 1.6 1.29 1.29 0 0 0 1.5 .9l4.1-1M50.7 145.1h-2.1a66.7 66.7 0 0 0 14.8 25.7M76.7 152.1v.5M76.7 152.1h-.5l.2 .4 .3 .1M76.7 152.6h32M76.7 152.1h32M87.2 156.1h2.1M89.3 154.1v2M89.3 153.6h-2.1v2.5M89.3 154.1h16.6"/>
<path d="M89.3 156.1h16.6M89.3 153.6v.5M89.3 153.6h16.6M105.9 154.1h2.8M105.9 156.1h4M105.9 154.1v2M105.9 153.6v.5M108.1 153.5l-2.2 .1M108.1 153.5a.36 .36 0 0 1 .5 0 .36 .36 0 0 1 .1 .4v.2M108.7 154.1v.2M108.7 152.6a1.01 1.01 0 0 1-.6 .9M108.7 152.6h1"/>
<path d="M108.7 154.3a1.84 1.84 0 0 0 1.2 1.8M109 154.1l-.3 .2M109 154.1h9.4M109.7 152.6a1.99 1.99 0 0 1-.7 1.5M109.9 156.1h7.6M117.5 156.1h4M117.7 152.6a1.99 1.99 0 0 0 .7 1.5M117.7 152.6h1M118.4 154.1l.3 .2M118.7 152.6a1.01 1.01 0 0 0 .6 .9M118.7 154.1h2.8M118.7 154.3a1.84 1.84 0 0 1-1.2 1.8"/>
<path d="M118.7 154.1v.2M118.7 152.6h27M118.7 152.1h27M119.3 153.5h-.1a.33 .33 0 0 0-.4 .1 .33 .33 0 0 0-.1 .3v.2M119.3 153.5l2.2 .1M121.5 154.1v2M121.5 153.6v.5M121.5 154.1h24.7M121.5 156.1h26.7M121.5 153.6h24.7M145.7 152.1h.1a.21 .21 0 0 1 .3 0 .21 .21 0 0 1 0 .3l-.4 .2M145.7 152.1v.5"/>
<path d="M146.2 154.1l2 2M173.7 145.1h2.1a66.7 66.7 0 0 1-13.8 24.6M176.7 158.6l4.1 2.9a11.3 11.3 0 0 1 2.5 15.8 11.3 11.3 0 0 1-15.8 2.5l-4-3M50.1 163l-3.9 3.2a11.3 11.3 0 0 0-1.4 15.9 11.3 11.3 0 0 0 15.9 1.4l3.9-3.2M55.8 171.2l-3.1 2.7a1.29 1.29 0 0 0-.2 1.8 1.29 1.29 0 0 0 1.8 .2l3.2-2.7M57.5 173.2a72.5 72.5 0 0 1 4.6-100 72.5 72.5 0 0 1 100.2 0 72.5 72.5 0 0 1 4.6 100M57.5 173.2l3.4 3.7 3.7 3.4M60.3 170.4l-2.8 2.8M60.3 170.4l.4 .5M62.1 169.6l6.1 6.1-4.1 4.1-6.1-6.1zM64.8 169.4l-1.5 1.4M65.4 170.1l-1.4 1.4 .2 .2 2.1 2.1 1.4-1.4"/>
<path d="M66.9 177.1l.5 .4M67 174.4a66.9 66.9 0 0 0 17.3 11.6M67.4 177.5a66.7 66.7 0 0 0 14 9.3M67.4 177.5l-2.8 2.8M68.4 173l-1.4 1.5M111.1 164a1.67 1.67 0 0 0 2.2 0M155.7 175.7l6.2-6.1 4.1 4.1-6.2 6.1zM155.7 173.2l1.3 1.3M155.8 175.8a67.2 67.2 0 0 1-14.5 9.6M156.4 172.5l1.3 1.3M157 177.5a66.7 66.7 0 0 1-14.1 9.3M157 177.5l2.8 2.8"/>
<path d="M157.2 177.2l-.2 .3M158.7 170.3l1.2 1.2M159.4 169.6l1.3 1.2M164 170.4l2.9 2.8M164 170.4l-.6 .7M166.9 173.2a77.2 77.2 0 0 1-7.1 7.1M171.6 167.2l3.3 2.4a1.29 1.29 0 0 1 .3 1.8 1.29 1.29 0 0 1-1.8 .3l-3.3-2.4M64.6 180.3a72.5 72.5 0 0 0 15.3 10.2M72.7 186.5l-2 4.5a11.3 11.3 0 0 0 5.7 14.9 11.3 11.3 0 0 0 14.9-5.7l2-4.6M79.9 190.5a72.2 72.2 0 0 0 9.2 3.9M81.4 186.8l-1.5 3.7M81.4 186.8l.6 .3"/>
<path d="M81.5 191.3l-1.7 3.8a1.3 1.3 0 0 0 .7 1.7 1.3 1.3 0 0 0 1.7-.7l1.7-3.7M82.7 185.4l8 3.3-2.2 5.4-8-3.4zM85.1 184.2l-.8 1.9M86 184.6l-.7 1.8 2.9 1.3M89 185.8l-.8 1.9M89.1 194.4a71.9 71.9 0 0 0 18.1 3.5M89.9 186.2l-.8 1.8a67.3 67.3 0 0 0 20.5 4.1v-2M90 190.5l.7 .2M90.7 190.7a68.1 68.1 0 0 0 16.5 3.3M90.7 190.7l-1.6 3.7M97.8 190.5a3.5 3.5 0 0 0 2.5 .6M98.2 188.6a1.71 1.71 0 0 0 2.4 .5"/>
<path d="M98.6 188.7a1.52 1.52 0 0 0 1.7 .3M107.2 197.9a71.2 71.2 0 0 0 10 0M107.2 194v3.9M107.2 194h.6M107.8 192.1h8.7v5.8h-8.7zM110.6 190.1v2M113.8 190.1v2M116 198l.1 4.1a1.29 1.29 0 0 1-1.2 1.4 1.29 1.29 0 0 1-1.3-1.3l-.2-4.1M117.2 194v3.9M117.2 194h-.7M125.7 188.7a1.42 1.42 0 0 1-1.6 .3M125.9 196.8l.2 5a11.3 11.3 0 0 1-10.8 11.7 11.3 11.3 0 0 1-11.7-10.9l-.2-5"/>
<path d="M126.1 188.6a1.69 1.69 0 0 1-2.4 .5M126.6 190.5a3.6 3.6 0 0 1-2.6 .6M133.2 188.7l8.1-3.3 2.2 5.3-8.1 3.4zM133.4 188.6a66.5 66.5 0 0 1-18.6 3.5v-2M133.7 190.7a68.1 68.1 0 0 1-16.5 3.3M133.7 190.7l1.6 3.7M134 190.6l-.3 .1M134.1 186.3l.7 1.8M135 185.9l.7 1.8M135.3 194.4a71.9 71.9 0 0 1-18.1 3.5M138 184.7l.7 1.7M138.9 184.3l.7 1.8"/>
<path d="M142.9 186.8l1.6 3.7M142.9 186.8l-.9 .5M144.5 190.5a74.7 74.7 0 0 1-9.2 3.9M147.4 189l1.9 3.7a1.29 1.29 0 0 1-.6 1.7 1.29 1.29 0 0 1-1.7-.5l-1.9-3.7M155.8 183.5l2.3 4.5a11.3 11.3 0 0 1-4.7 15.2 11.3 11.3 0 0 1-15.2-4.6l-2.4-4.4M159.8 180.3a70.2 70.2 0 0 1-15.3 10.2"/>
<circle cx="83.2" cy="75.8" r="1.25"/>
<circle cx="83.2" cy="75.7" r="1.59"/>
<circle cx="112.2" cy="75.7" r="5"/>
<circle cx="141.2" cy="75.8" r="1.26"/>
<circle cx="141.2" cy="75.7" r="1.59"/>
<circle cx="95.7" cy="98.1" r=".21"/>
<circle cx="105.7" cy="98.1" r=".2"/>
<circle cx="118.7" cy="98.1" r=".2"/>
<circle cx="128.7" cy="98.1" r=".2"/>
<circle cx="49" cy="115.1" r="1.4"/>
<circle cx="95.7" cy="100.7" r=".19"/>
<circle cx="105.7" cy="100.7" r=".2"/>
<circle cx="118.7" cy="100.7" r=".21"/>
<circle cx="128.7" cy="100.7" r=".2"/>
<circle cx="175.4" cy="115.1" r="1.4"/>
<circle cx="65.2" cy="128.6" r="1.48"/>
<circle cx="65.2" cy="128.6" r="1.6"/>
<circle cx="159.2" cy="128.6" r="1.51"/>
<circle cx="159.2" cy="128.6" r="1.59"/>
<circle cx="112.2" cy="165.1" r="1.59"/>
</g>
<text font-size="8.5" x="82" y="279.7">Cotation de l'emplacement Batt</text>
<text font-size="5" x="25" y="274.4">Edition d'éducation SOLIDWORKS – Usage universitaire uniquement.</text>
<g font-size="4.7">
<text x="28.7" y="9">4</text>
<text x="83.7" y="9">3</text>
<text x="133.7" y="9">2</text>
<text x="183.7" y="9">1</text>
<text x="16.4" y="25.5">F</text>
<text x="201.4" y="25.5">F</text>
<text x="16.2" y="74.8">E</text>
<text x="201.2" y="74.8">E</text>
<text x="22.4" y="113.1" transform="rotate(-90 22.4 113.1)">34</text>
<text x="79.2" y="116.9">49,20</text>
<text x="15.8" y="124.7">D</text>
<text x="200.8" y="124.8">D</text>
<text x="22.4" y="144.7" transform="rotate(-90 22.4 144.7)">21</text>
<text x="15.6" y="174.7">C</text>
<text x="200.6" y="174.8">C</text>
<text x="16.2" y="224.8">B</text>
<text x="201.2" y="224.8">B</text>
<text x="15.8" y="274">A</text>
<text x="200.8" y="274">A</text>
<text x="28.7" y="291">4</text>
<text x="83.7" y="291">3</text>
<text x="133.7" y="291">2</text>
<text x="183.7" y="291">1</text>
</g>
<text font-size="4.7" fill="#808080" x="109.1" y="222.4">72</text>
<text font-size="3.9" x="190.9" y="275.5">A4</text>
<g font-size="2">
<text x="20.6" y="234.6">SAUF INDICATION CONTRAIRE:</text>
<text x="20.6" y="237.1">LES COTES SONT EN MILLIMETRES</text>
<text x="20.6" y="239.6">ETAT DE SURFACE:</text>
<text x="54.4" y="234.6">FINITION:</text>
<text x="101.3" y="234.5">CASSER LES</text>
<text x="101.3" y="237">ANGLES VIFS</text>
<text x="132.6" y="236">NE PAS CHANGER L'ECHELLE</text>
<text x="173.3" y="236.2">REVISION</text>
<text x="20.6" y="242.1">TOLERANCES:</text>
<text x="22.2" y="244.6">LINEAIRES:</text>
<text x="22.2" y="247.1">ANGULAIRES:</text>
<text x="34.3" y="252">NOM</text>
<text x="50" y="251.9">SIGNATURE</text>
<text x="67.2" y="251.9">DATE</text>
<text x="120" y="251.9">TITRE:</text>
<text x="20.2" y="256.1">AUTEUR</text>
<text x="20.4" y="260.3">VERIF.</text>
<text x="20.4" y="264.4">APPR.</text>
<text x="20.5" y="268.8">FAB.</text>
<text x="20.7" y="273.1">QUAL.</text>
<text x="75.7" y="272.5">MATERIAU:</text>
<text x="119.6" y="272.5">No. DE PLAN</text>
<text x="75.6" y="285.5">MASSE: 0.341</text>
<text x="120.1" y="285.6">ECHELLE:1:5</text>
<text x="164.5" y="285.6">FEUILLE 1 SUR 1</text>
</g>
</svg>
